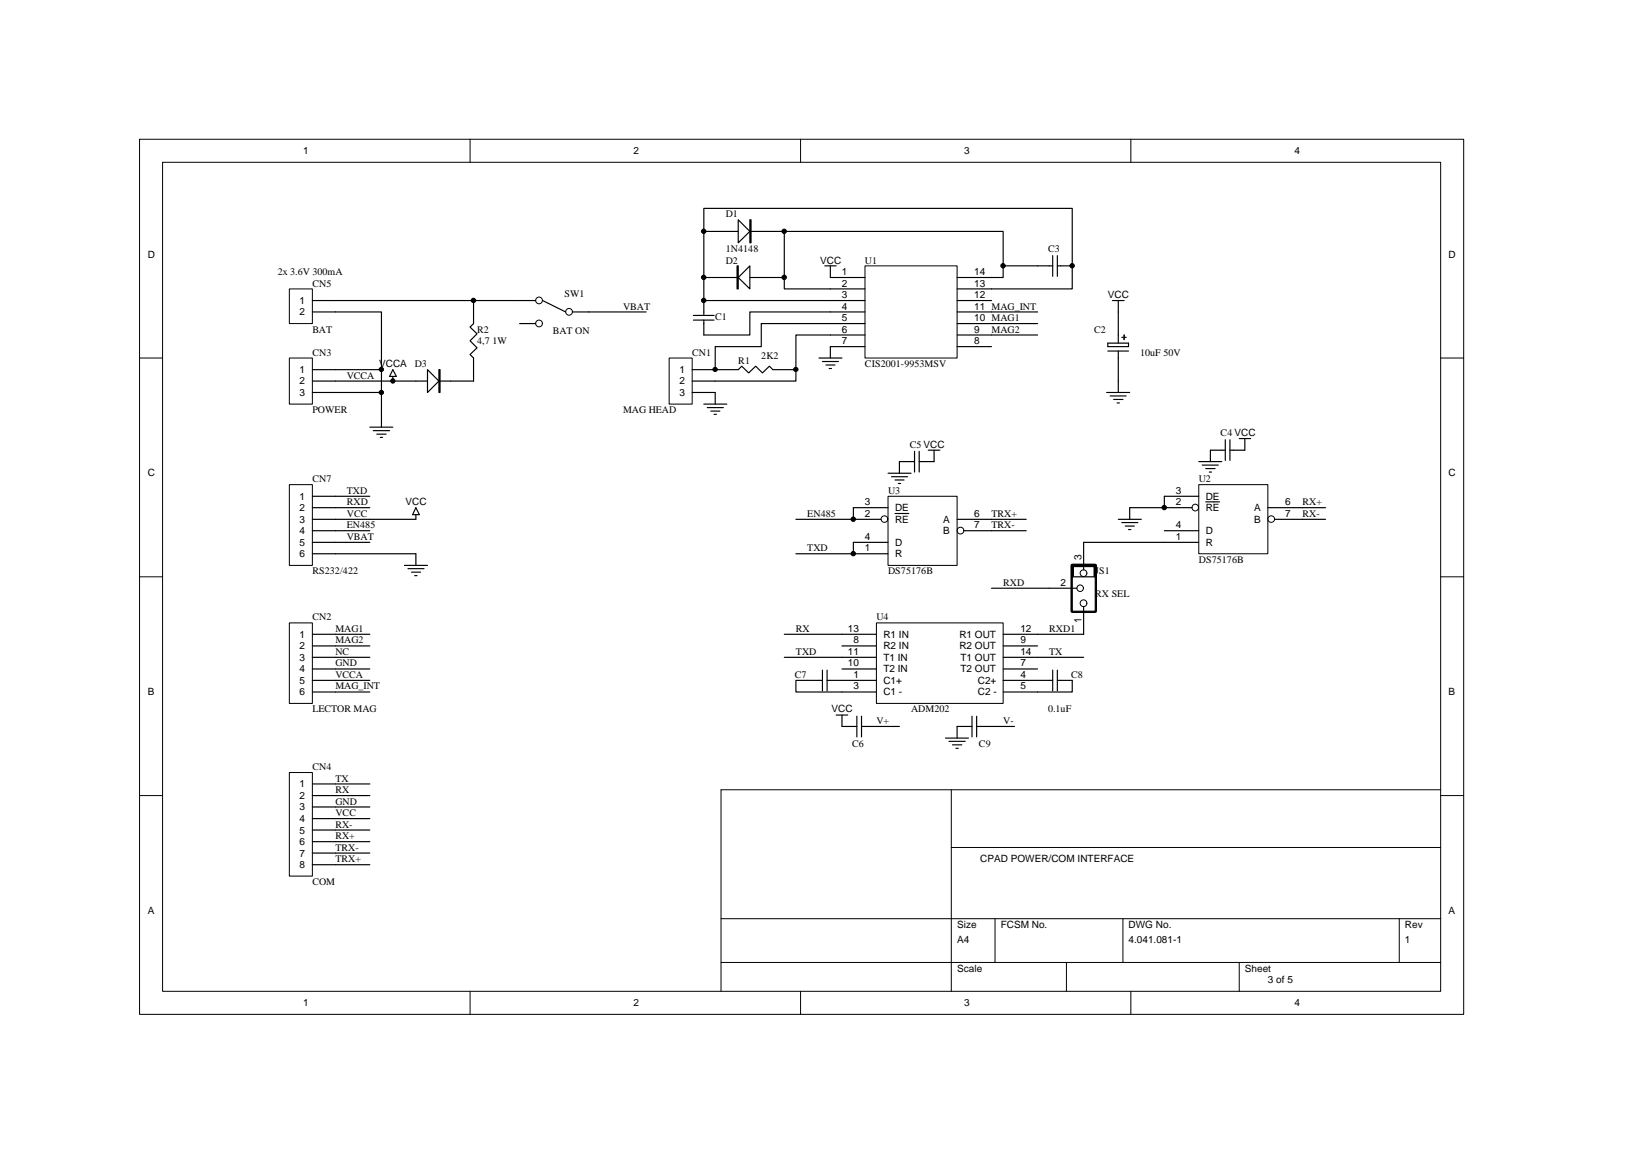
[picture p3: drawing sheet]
<svg xmlns="http://www.w3.org/2000/svg" width="297mm" height="210mm" viewBox="0 0 297 210" stroke-linecap="round" stroke-linejoin="round" font-family="sans-serif">
<g fill="none" stroke="#000" stroke-width=".18">
<path d="M25.4 25.3h241v159.2h-241zM29.6 29.5h232.6v150.8h-232.6zM85.6 25.3v4.2M145.7 25.3v4.2M205.8 25.3v4.2M25.4 65.1h4.2M262.2 65.1h4.2M25.4 104.9h4.2M262.2 104.9h4.2M25.4 144.7h4.2M173.1 143.7v36.6M173.1 154.1h89.1"/>
<path d="M262.2 144.7h4.2M262.2 143.7h-131v36.6M131.2 167.1h131M131.2 175.1h131M181.1 167.1v8M194.1 175.1v5.2M204.4 167.1v8M225.6 175.1v5.2M254.7 167.1v8M85.6 180.3v4.2M145.7 180.3v4.2M205.8 180.3v4.2"/>
</g>
<path d="M52.7 88.2h4.2v14.6h-4.2z" fill="#fff" stroke="#000" stroke-width=".18"/>
<path d="M56.9 90.3h4.1M56.9 92.3h4.1M56.9 94.5h4.1M56.9 96.5h4.1M56.9 98.7h4.1M56.9 100.7h4.1" fill="none" stroke="#000" stroke-width=".21"/>
<path d="M52.7 113.3h4.2v14.6h-4.2z" fill="#fff" stroke="#000" stroke-width=".18"/>
<path d="M56.9 115.4h4.1M56.9 117.5h4.1M56.9 119.6h4.1M56.9 121.7h4.1M56.9 123.8h4.1M56.9 125.9h4.1" fill="none" stroke="#000" stroke-width=".21"/>
<path d="M52.7 52.5h4.2v6.4h-4.2z" fill="#fff" stroke="#000" stroke-width=".18"/>
<path d="M56.9 54.7h4.1M56.9 56.7h4.1" fill="none" stroke="#000" stroke-width=".21"/>
<path d="M52.7 65.1h4.2v8.4h-4.2z" fill="#fff" stroke="#000" stroke-width=".18"/>
<path d="M56.9 67.2h4.1M56.9 69.3h4.1M56.9 71.4h4.1" fill="none" stroke="#000" stroke-width=".21"/>
<path d="M52.7 140.5h4.2v18.9h-4.2z" fill="#fff" stroke="#000" stroke-width=".18"/>
<path d="M94.6 54.7h2.9M94.6 58.9h2.9M98.8 54.7l4.2 2M104.2 56.7h2.9M56.9 142.6h4.1M56.9 144.7h4.1M56.9 146.8h4.1M56.9 148.9h4.1M56.9 151h4.1M56.9 153.1h4.1M56.9 155.2h4.1M56.9 157.3h4.1" fill="none" stroke="#000" stroke-width=".21"/>
<g fill="none" stroke="#000" stroke-width=".18">
<path d="M98.7 54.6a.61 .61 0 0 0-.8-.5 .61 .61 0 0 0-.2 1 .61 .61 0 0 0 1-.2v-.3M104.2 56.7a.61 .61 0 0 0-.9-.5 .61 .61 0 0 0-.2 1 .61 .61 0 0 0 1-.2l.1-.3"/>
<circle cx="98.1" cy="58.8" r=".61"/>
</g>
<path d="M121.8 65.1h4.2v8.4h-4.2z" fill="#fff" stroke="#000" stroke-width=".18"/>
<path d="M126 67.2h4.2M126 69.3h4.2M126 71.4h4.2" fill="none" stroke="#000" stroke-width=".21"/>
<path d="M218.2 88.2h12.6v12.5h-12.6z" fill="#fff" stroke="#000" stroke-width=".18"/>
<path d="M211.9 90.3h6.3M211.9 92.3h5.1M211.9 96.5h6.3M211.9 98.7h6.3M219.5 91.3h2.5M230.8 92.3h6.3M232 94.5h5.1" fill="none" stroke="#000" stroke-width=".21"/>
<g fill="none" stroke="#000" stroke-width=".18">
<path d="M218.1 92.3a.6 .6 0 0 0-.8-.5 .6 .6 0 0 0-.2 1 .6 .6 0 0 0 1-.2v-.3"/>
<circle cx="231.4" cy="94.4" r=".61"/>
</g>
<path d="M161.6 90.3h12.6v12.5h-12.6z" fill="#fff" stroke="#000" stroke-width=".18"/>
<path d="M155.3 92.3h6.3M155.3 94.5h5.1M155.3 98.7h6.3M162.9 93.4h2.5M174.2 94.5h6.3M175.5 96.5h5M155.3 100.7h6.3" fill="none" stroke="#000" stroke-width=".21"/>
<g fill="none" stroke="#000" stroke-width=".18">
<circle cx="161" cy="94.4" r=".61"/>
<circle cx="174.8" cy="96.5" r=".61"/>
</g>
<path d="M159.5 113.3h23.1v14.6h-23.1z" fill="#fff" stroke="#000" stroke-width=".18"/>
<g fill="none" stroke="#000" stroke-width=".21">
<path d="M126.2 57.4h3.8M126.2 58.2h3.8M128.1 54.7v2.7M128.1 58.2v2.7M128.1 42.1h14.6M188.8 48.4h2.8M191.6 46.5v3.8M192.4 46.5v3.8M192.4 48.4h2.8M203.5 56.7v5.7M201.6 62.4h3.8v.6h-3.8zM201.6 63.9h3.8"/>
<path d="M203.5 63.9v5.4M204.2 61.4h.8M204.6 60.9v.9M223 80v3.7M223.9 80v3.7M163.7 84h2.8M166.5 82.1v3.8M167.3 84h2.7M167.3 82.1v3.8M220.3 81.9h2.7M223.9 81.9h2.7M153.2 115.4h6.3"/>
<path d="M153.2 117.5h6.3M153.2 119.6h6.3M182.6 115.4h6.2M182.6 117.5h6.2M182.6 119.6h6.2M146.9 123.8h2.8M149.7 121.9v3.8M150.5 123.8h9M150.5 121.9v3.8M153.2 121.7h6.3M153.2 125.9h6.3M153.2 132.1h2.8"/>
<path d="M156 130.3v3.7M156.8 132.1h2.7M156.8 130.3v3.7M174.2 132.1h2.7M176.9 130.3v3.7M177.8 132.1h2.7M177.8 130.3v3.7M182.6 121.7h6.2M182.6 123.8h9M182.6 125.9h6.2M191.6 121.9v3.8M192.4 123.8h2.8"/>
<path d="M192.4 121.9v3.8"/>
</g>
<path d="M136.5 40h.2v4.2h-.2z" fill="#fff" stroke="#000" stroke-width=".21"/>
<path d="M134.4 40l2.1 2.1-2.1 2.1z" fill-rule="evenodd" fill="#fff" stroke="#000" stroke-width=".21"/>
<path d="M128.1 50.5h14.6" fill="none" stroke="#000" stroke-width=".21"/>
<path d="M134.2 48.4h.2v4.1h-.2z" fill="#fff" stroke="#000" stroke-width=".21"/>
<path d="M134.4 50.5l2.1-2.1v4.1z" fill-rule="evenodd" fill="#fff" stroke="#000" stroke-width=".21"/>
<path d="M71.5 69.3h14.7" fill="none" stroke="#000" stroke-width=".21"/>
<path d="M79.9 67.2h.2v4.2h-.2z" fill="#fff" stroke="#000" stroke-width=".21"/>
<path d="M77.8 67.2l2.1 2.1-2.1 2.1z" fill-rule="evenodd" fill="#fff" stroke="#000" stroke-width=".21"/>
<path d="M86.2 54.7v4.2l-.6 .6 1.2 1.2-1.2 1.3 1.2 1.3-1.2 1.2 .6 .6v4.2M130.2 67.2h4.2l.6-.6 1.3 1.2 1.2-1.2 1.3 1.2 1.2-1.2 .7 .6h4.2" fill="none" stroke="#000" stroke-width=".21"/>
<path d="M157.4 48.4h16.8v16.7h-16.8z" fill="#fff" stroke="#000" stroke-width=".18"/>
<g fill="none" stroke="#000" stroke-width=".21">
<path d="M61 56.7h8.4v10.5M61 54.7h33.6M107.1 56.7h10.5M151.1 54.7h6.3M151.1 50.5h6.3M151.1 56.7h6.3M151.1 52.5h6.3M151.1 58.9h6.3M174.2 54.7h6.3M174.2 50.5h6.3M174.2 56.7h6.3M174.2 52.5h6.3"/>
<path d="M174.2 58.9h6.3M61 67.2h8.4v4.2h-8.4M61 69.3h10.5M67.3 77.7h4.2M67.9 78.3h3M68.6 79h1.7M69.2 79.6h.4M69.4 71.4v6.3M151.1 60.9h6.3M151.1 63h6.3M174.2 60.9h6.3M174.2 63h6.3"/>
<path d="M225.6 79.8h2M226.6 79.8v2.1M61 98.7h6.3M61 96.5h6.3M61 90.3h6.3M61 92.3h6.3M75.7 93.6v.9h-14.7M75.7 92.3l.6 1.3h-1.2zM155.3 98.7v2h-10.4M155.3 92.3v2.2h-10.4M161.6 86.1h4.2M162.3 86.7h2.9"/>
<path d="M162.9 87.3h1.6M163.5 87.9h.4M163.7 84v2.1M169 81.9h2.1M170 81.9v2.1M180.5 96.5h6.3M180.5 94.5h6.3M203.5 94.5h4.2M204.2 95.1h2.9M204.8 95.7h1.7M205.4 96.3h.4M211.9 90.3v2h-6.3v2.2"/>
<path d="M218.2 84h4.2M218.8 84.6h2.9M219.5 85.2h1.6M220.1 85.9h.4M220.3 81.9v2.1M237.1 92.3h4.2M237.1 94.5h4.2M61 100.7h14.7v2.1M73.6 102.8h4.2M74.3 103.4h2.9M74.9 104.1h1.6M75.5 104.7h.4"/>
<path d="M142.7 119.6h10.5M142.7 115.4h10.5M188.8 119.6h8.4M188.8 115.4h8.4M146.9 123.8h-2v2.1h8.3M152.2 130.1h2.1M153.2 130.1v2M159.5 132.1h4.2M172.1 134.3h4.2M172.7 134.8h3M173.4 135.5h1.6M174 136.1h.4"/>
<path d="M174.2 132.1v2.2M180.5 132.1h4.2M195.2 123.8v2.1h-6.4M61 142.6h6.3M61 144.7h6.3M61 146.8h6.3M61 148.9h6.3M61 151h6.3M61 153.1h6.3M61 155.2h6.3M61 157.3h6.3"/>
</g>
<g fill="#000" stroke="#000" stroke-width=".18">
<circle cx="69.4" cy="71.4" r=".39"/>
<circle cx="69.4" cy="67.2" r=".39"/>
<circle cx="155.3" cy="94.4" r=".4"/>
<circle cx="155.3" cy="100.7" r=".4"/>
</g>
<path d="M195.2 102.8h4.1v8.4h-4.1z" fill="#fff" stroke="#000" stroke-width=".63"/>
<path d="M195.2 104.9h4.1v6.3h-4.1z" fill="#fff" stroke="#000" stroke-width=".21"/>
<g fill="none" stroke="#000" stroke-width=".18">
<circle cx="196.6" cy="107" r=".59"/>
<circle cx="197.2" cy="104.3" r=".61"/>
<circle cx="197.2" cy="109.7" r=".61"/>
</g>
<g fill="none" stroke="#000" stroke-width=".21">
<path d="M150.1 48.4h2.1M151.1 56.7h-14.6v4.2h-8.4M151.1 58.9h-12.5v4.1h-8.4v4.2M151.1 48.4v2.1M180.5 52.5h14.7v-14.6h-67.1v16.8h23M180.5 56.7h8.3M180.5 58.9h8.3M182.6 48.4v-6.3h-39.9v10.4h8.4M188.8 48.4h-6.2v2.1h-2.1M202.5 54.7h2.1M203.5 54.7v2M71.5 67.2l.6 1.3h-1.2z"/>
<path d="M71.5 68.5v.8M128.1 73.5h4.2M128.7 74.1h3M129.4 74.8h1.6M130 75.4h.4M130.2 71.4v2.1M149.1 65.1h4.1M149.7 65.8h2.9M150.3 66.4h1.7M150.9 67h.4M151.1 60.9h-6.2v8.4h-14.7M151.1 63v2.1"/>
<path d="M180.5 60.9h8.3M201.4 71.4h4.2M202.1 72h2.9M202.7 72.7h1.7M203.3 73.3h.5M203.5 69.3v2.1M211.9 98.7h-14.7v4.9M61 115.4h6.3M61 117.5h6.3M61 119.6h6.3M180.5 107h15.5M197.2 110.4v5"/>
<path d="M61 121.7h6.3M61 123.8h6.3M61 125.9h6.3"/>
</g>
<g fill="#000" stroke="#000" stroke-width=".18">
<circle cx="86.2" cy="54.6" r=".4"/>
<circle cx="128.1" cy="42.1" r=".4"/>
<circle cx="128.1" cy="50.5" r=".4"/>
<circle cx="128.1" cy="54.6" r=".4"/>
<circle cx="142.7" cy="42.1" r=".4"/>
<circle cx="142.7" cy="50.5" r=".4"/>
<circle cx="182.6" cy="48.3" r=".4"/>
<circle cx="195.1" cy="48.3" r=".4"/>
<circle cx="71.5" cy="69.3" r=".39"/>
<circle cx="130.2" cy="67.2" r=".39"/>
<circle cx="144.9" cy="67.2" r=".39"/>
<circle cx="211.9" cy="92.3" r=".4"/>
</g>
<g font-size="1.9">
<text x="196.8" y="101.8" transform="rotate(-90 196.8 101.8)">3</text>
<text x="196.8" y="113.3" transform="rotate(-90 196.8 113.3)">1</text>
</g>
<g font-size="1.8">
<text x="55.2" y="28">1</text>
<text x="115.3" y="28">2</text>
<text x="175.5" y="28">3</text>
<text x="235.6" y="28">4</text>
<text x="132.1" y="39.6">D1</text>
<text x="26.9" y="46.9">D</text>
<text x="132.1" y="45.8">1N4148</text>
<text x="132.1" y="47.9">D2</text>
<text x="149.3" y="47.9">VCC</text>
<text x="157.4" y="47.9">U1</text>
<text x="190.8" y="45.8">C3</text>
<text x="263.7" y="46.9">D</text>
<text x="50.5" y="50">2x 3.6V 300mA</text>
<text x="56.9" y="52.1">CN5</text>
<text x="102.7" y="54">SW1</text>
<text x="153.2" y="50">1</text>
<text x="153.2" y="52.1">2</text>
<text x="177.3" y="52.1">13</text>
<text x="177.3" y="50">14</text>
<text x="54.5" y="55.3">1</text>
<text x="54.5" y="57.3">2</text>
<text x="113.4" y="56.3">VBAT</text>
<text x="130.2" y="58.2">C1</text>
<text x="153.2" y="54.2">3</text>
<text x="153.2" y="56.3">4</text>
<text x="153.2" y="58.4">5</text>
<text x="177.3" y="58.4">10 MAG1</text>
<text x="177.3" y="56.3">11 MAG_INT</text>
<text x="177.3" y="54.2">12</text>
<text x="201.6" y="54.2">VCC</text>
<text x="56.9" y="60.5">BAT</text>
<text x="56.9" y="64.7">CN3</text>
<text x="86.8" y="60.5">R2</text>
<text x="86.8" y="62.6">4,7 1W</text>
<text x="100.6" y="60.7">BAT ON</text>
<text x="126" y="64.7">CN1</text>
<text x="138.6" y="65.3">2K2</text>
<text x="153.2" y="60.5">6</text>
<text x="153.2" y="62.6">7</text>
<text x="177.3" y="60.5">9</text>
<text x="177.3" y="62.6">8</text>
<text x="180.5" y="60.5">MAG2</text>
<text x="199.1" y="60.5">C2</text>
<text x="207.5" y="64.7">10uF 50V</text>
<text x="54.5" y="67.8">1</text>
<text x="54.5" y="69.9">2</text>
<text x="63.1" y="68.9">VCCA</text>
<text x="69" y="66.8">VCCA</text>
<text x="75.5" y="66.8">D3</text>
<text x="123.7" y="67.8">1</text>
<text x="123.7" y="69.9">2</text>
<text x="134.4" y="66.1">R1</text>
<text x="157.4" y="66.8">CIS2001-9953MSV</text>
<text x="54.5" y="72">3</text>
<text x="56.9" y="75.2">POWER</text>
<text x="113.4" y="75.2">MAG HEAD</text>
<text x="123.7" y="72">3</text>
<text x="165.6" y="81.4">C5 VCC</text>
<text x="222.2" y="79.3">C4 VCC</text>
<text x="26.9" y="86.7">C</text>
<text x="56.9" y="87.7">CN7</text>
<text x="63.1" y="89.8">TXD</text>
<text x="161.6" y="89.8">U3</text>
<text x="214" y="89.8">3</text>
<text x="218.2" y="87.7">U2</text>
<text x="263.7" y="86.7">C</text>
<text x="54.5" y="90.9">1</text>
<text x="54.5" y="92.9">2</text>
<text x="54.5" y="95.1">3</text>
<text x="63.1" y="91.9">RXD</text>
<text x="63.1" y="94">VCC</text>
<text x="73.8" y="91.9">VCC</text>
<text x="146.9" y="94">EN485</text>
<text x="157.4" y="91.9">3</text>
<text x="157.4" y="94">2</text>
<text x="162.9" y="92.9">DE</text>
<text x="162.9" y="95.1">RE</text>
<text x="171.7" y="95.1">A</text>
<text x="177.3" y="94">6</text>
<text x="180.5" y="94">TRX+</text>
<text x="214" y="91.9">2</text>
<text x="219.5" y="90.9">DE</text>
<text x="219.5" y="92.9">RE</text>
<text x="228.3" y="92.9">A</text>
<text x="228.3" y="95.1">B</text>
<text x="233.9" y="91.9">6</text>
<text x="233.9" y="94">7</text>
<text x="237.1" y="91.9">RX+</text>
<text x="237.1" y="94">RX-</text>
<text x="54.5" y="97.1">4</text>
<text x="54.5" y="99.2">5</text>
<text x="54.5" y="101.3">6</text>
<text x="63.1" y="96.1">EN485</text>
<text x="63.1" y="98.2">VBAT</text>
<text x="146.9" y="100.3">TXD</text>
<text x="157.4" y="98.2">4</text>
<text x="157.4" y="100.3">1</text>
<text x="162.9" y="99.2">D</text>
<text x="162.9" y="101.3">R</text>
<text x="171.7" y="97.1">B</text>
<text x="177.3" y="96.1">7</text>
<text x="180.5" y="96.1">TRX-</text>
<text x="214" y="96.1">4</text>
<text x="214" y="98.2">1</text>
<text x="219.5" y="97.1">D</text>
<text x="219.5" y="99.2">R</text>
<text x="56.9" y="104.5">RS232/422</text>
<text x="161.6" y="104.5">DS75176B</text>
<text x="182.6" y="106.6">RXD</text>
<text x="193" y="106.6">2</text>
<text x="199.3" y="104.5">JS1</text>
<text x="218.2" y="102.4">DS75176B</text>
<text x="56.9" y="112.8">CN2</text>
<text x="159.5" y="112.8">U4</text>
<text x="199.3" y="108.6">RX SEL</text>
<text x="54.5" y="116">1</text>
<text x="54.5" y="118.1">2</text>
<text x="61" y="114.9">MAG1</text>
<text x="61" y="117">MAG2</text>
<text x="61" y="119.1">NC</text>
<text x="144.9" y="119.1">TXD</text>
<text x="144.9" y="114.9">RX</text>
<text x="154.3" y="114.9">13</text>
<text x="154.3" y="119.1">11</text>
<text x="155.3" y="117">8</text>
<text x="160.8" y="116">R1 IN</text>
<text x="160.8" y="118.1">R2 IN</text>
<text x="174.6" y="116">R1 OUT</text>
<text x="174.6" y="118.1">R2 OUT</text>
<text x="185.7" y="114.9">12</text>
<text x="185.7" y="117">9</text>
<text x="185.7" y="119.1">14</text>
<text x="191" y="114.9">RXD1</text>
<text x="191" y="119.1">TX</text>
<text x="54.5" y="120.2">3</text>
<text x="54.5" y="122.3">4</text>
<text x="54.5" y="124.3">5</text>
<text x="61" y="121.2">GND</text>
<text x="61" y="123.3">VCCA</text>
<text x="61" y="125.4">MAG_INT</text>
<text x="144.7" y="123.3">C7</text>
<text x="154.3" y="121.2">10</text>
<text x="155.3" y="123.3">1</text>
<text x="155.3" y="125.4">3</text>
<text x="160.8" y="120.2">T1 IN</text>
<text x="160.8" y="122.3">T2 IN</text>
<text x="160.8" y="124.3">C1+</text>
<text x="174.8" y="120.2">T1 OUT</text>
<text x="174.8" y="122.3">T2 OUT</text>
<text x="178" y="124.3">C2+</text>
<text x="185.7" y="121.2">7</text>
<text x="185.7" y="123.3">4</text>
<text x="185.7" y="125.4">5</text>
<text x="194.9" y="123.3">C8</text>
<text x="26.9" y="126.5">B</text>
<text x="54.5" y="126.5">6</text>
<text x="56.9" y="129.6">LECTOR MAG</text>
<text x="151.3" y="129.6">VCC</text>
<text x="159.5" y="131.7">V+</text>
<text x="160.8" y="126.5">C1 -</text>
<text x="165.8" y="129.6">ADM202</text>
<text x="178" y="126.5">C2 -</text>
<text x="182.6" y="131.7">V-</text>
<text x="190.8" y="129.6">0.1uF</text>
<text x="263.7" y="126.5">B</text>
<text x="155.1" y="135.9">C6</text>
<text x="178.2" y="135.9">C9</text>
<text x="54.5" y="143.2">1</text>
<text x="56.9" y="140.1">CN4</text>
<text x="61" y="142.2">TX</text>
<text x="54.5" y="145.3">2</text>
<text x="54.5" y="147.4">3</text>
<text x="54.5" y="149.5">4</text>
<text x="61" y="144.2">RX</text>
<text x="61" y="146.4">GND</text>
<text x="61" y="148.4">VCC</text>
<text x="54.5" y="151.6">5</text>
<text x="54.5" y="153.7">6</text>
<text x="54.5" y="155.8">7</text>
<text x="61" y="154.7">TRX-</text>
<text x="61" y="152.6">RX+</text>
<text x="61" y="150.6">RX-</text>
<text x="54.5" y="157.9">8</text>
<text x="56.9" y="161">COM</text>
<text x="61" y="156.8">TRX+</text>
<text x="178.4" y="156.8">CPAD POWER/COM INTERFACE</text>
<text x="26.9" y="166.3">A</text>
<text x="263.7" y="166.3">A</text>
<text x="174.2" y="168.8">Size</text>
<text x="174.2" y="171.5">A4</text>
<text x="182.2" y="168.8">FCSM No.</text>
<text x="205.4" y="168.8">DWG No.</text>
<text x="205.4" y="171.5">4.041.081-1</text>
<text x="255.7" y="168.8">Rev</text>
<text x="255.7" y="171.5">1</text>
<text x="174.2" y="176.7">Scale</text>
<text x="226.6" y="176.7">Sheet</text>
<text x="230.8" y="178.8">3 of 5</text>
<text x="55.2" y="183">1</text>
<text x="115.3" y="183">2</text>
<text x="175.5" y="183">3</text>
<text x="235.6" y="183">4</text>
</g>
</svg>
